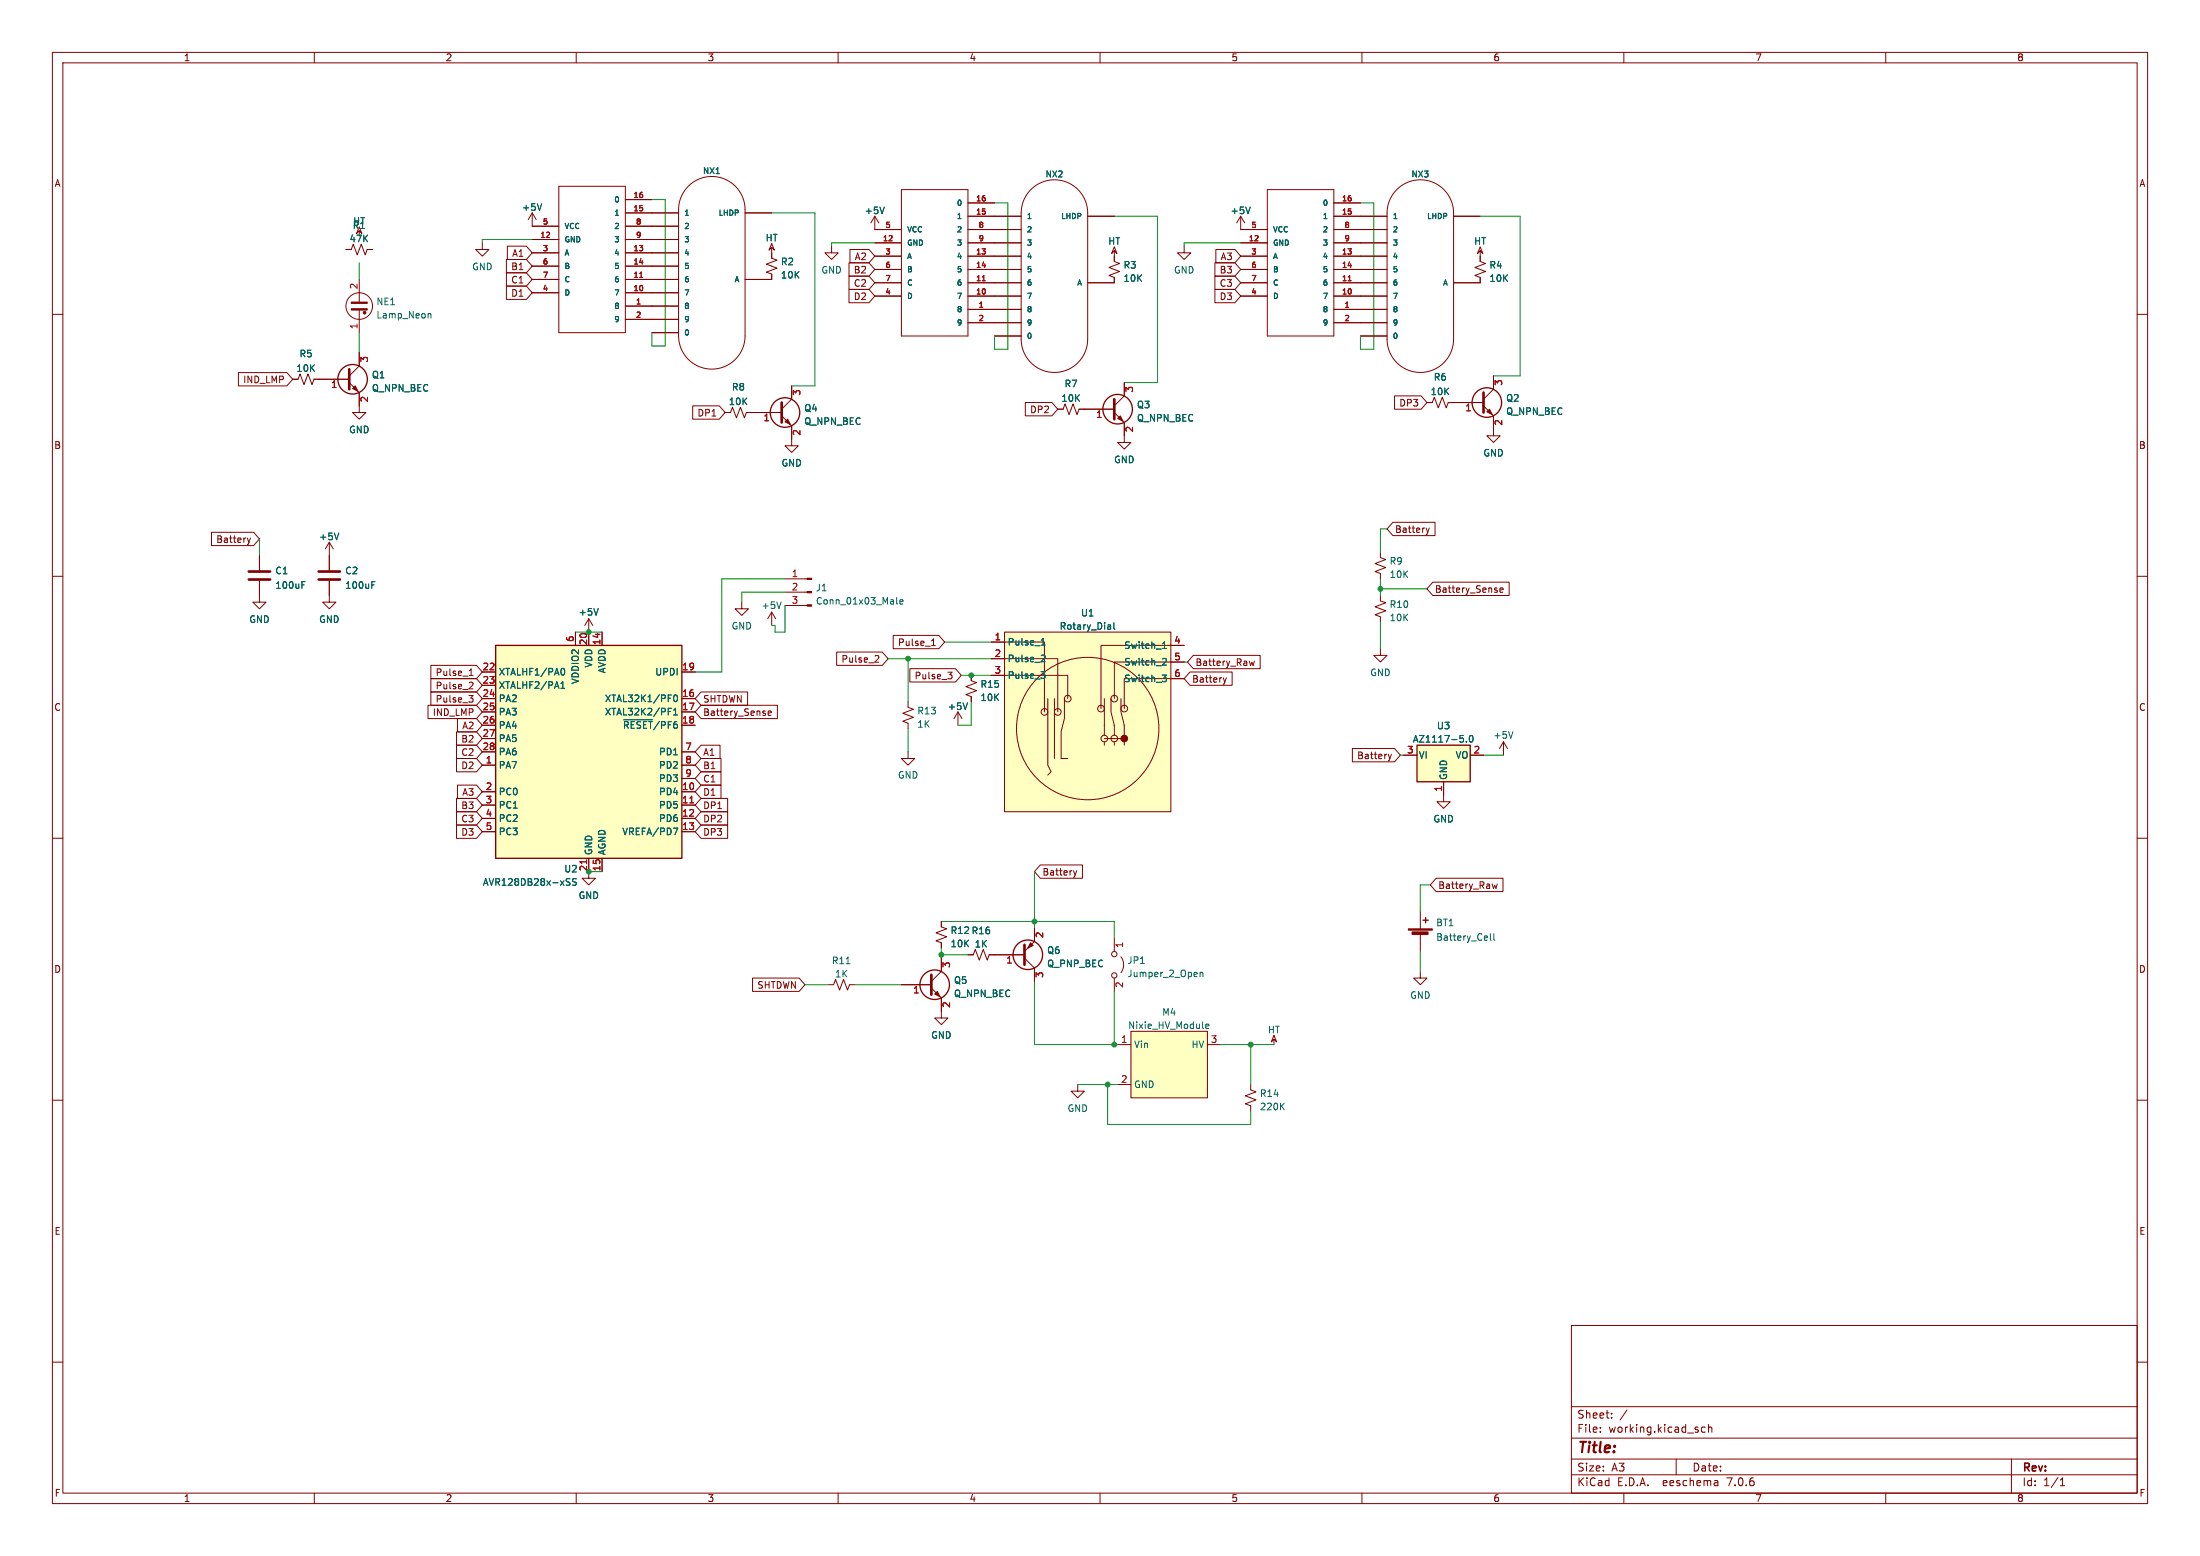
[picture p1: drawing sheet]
<svg xmlns="http://www.w3.org/2000/svg" width="420mm" height="297mm" viewBox="0 0 420 297" stroke-linecap="round" stroke-linejoin="round" font-family="sans-serif">
<g fill="none" stroke="#840000" stroke-width=".19">
<path d="M10 10h400v277h-400zM12 12h396v273h-396zM60 10v2M110 10v2M160 10v2M210 10v2M260 10v2M310 10v2M360 10v2M106.7 35.6h12.7v27.9h-12.7zM119.4 38.1h5.1M131.4 35.5a6.4 6.4 0 0 1 6.9-1.3 6.4 6.4 0 0 1 3.9 5.8v24.1a6.4 6.4 0 0 1-6.3 6.4 6.4 6.4 0 0 1-6.4-6.4v-24.1a6.4 6.4 0 0 1 1.9-4.5z"/>
<path d="M172.1 36.2h12.7v27.9h-12.7zM184.8 38.7h5.1M196.8 36.2a6.4 6.4 0 0 1 6.9-1.4 6.4 6.4 0 0 1 3.9 5.8v24.2a6.4 6.4 0 0 1-6.3 6.3 6.4 6.4 0 0 1-6.4-6.3v-24.2a6.4 6.4 0 0 1 1.9-4.4zM241.9 36.2h12.7v27.9h-12.7zM254.6 38.7h5.1M266.7 36.2a6.4 6.4 0 0 1 6.9-1.4 6.4 6.4 0 0 1 3.9 5.8v24.2a6.4 6.4 0 0 1-6.4 6.3 6.4 6.4 0 0 1-6.3-6.3v-24.2a6.3 6.3 0 0 1 1.9-4.4zM10 60h2M66 47.6h1.1l.3-1 .8 2 .8-2 .7 2 .4-1h1M68.6 44.1v1M68.6 43.3l.5 1.3-.5-.5-.5 .5zM68.6 53.3v4.4M68.6 59.2v4.3"/>
<path d="M92.1 46.4v1.2h1.2l-1.2 1.3-1.3-1.3h1.3M96.7 49.5h3.8l1.1 1.3-1.1 1.3h-3.8zM96.7 54.6h3.8l1.1 1.3-1.1 1.3h-3.8zM96.7 52.1h3.8l1.1 1.2-1.1 1.3h-3.8zM96.9 47h3.6l1.1 1.3-1.1 1.2h-3.6zM101.6 55.9h5.1M101.6 53.3h5.1M101.6 45.7h5.1M101.6 48.3h5.1M101.6 50.8h5.1M101.6 40.6v2.6h5.1M101.6 40.6l-.8 1.3"/>
<path d="M101.6 40.6l.8 1.3M119.4 58.4h10.1M119.4 55.9h10.1M119.4 53.3h10.1M119.4 45.7h10.1M119.4 48.3h10.1M119.4 50.8h10.1M119.4 40.6h10.1M119.4 43.2h10.1M142.2 40.6h5.1M147.3 47.2v2.1l1 .4-2 .7 2 .8-2 .7 1 .4v1h-5.1M147.3 46.5l.5 1.3-.5-.6-.5 .6z"/>
<path d="M158.7 47v1.3h1.3l-1.3 1.2-1.2-1.2h1.2M162.1 55.2h3.8l1.1 1.3-1.1 1.3h-3.8zM162.1 50.2h3.8l1.1 1.2-1.1 1.3h-3.8zM162.1 52.7h3.8l1.1 1.3-1.1 1.2h-3.8zM162.3 47.6h3.6l1.1 1.3-1.1 1.3h-3.6zM167 56.5h5.1M167 54h5.1M167 46.4h5.1M167 48.9h5.1M167 51.4h5.1M167 41.3v2.5h5.1M167 41.3l-.8 1.2"/>
<path d="M167 41.3l.8 1.2M184.8 59.1h10.1M184.8 56.5h10.1M184.8 54h10.1M184.8 46.4h10.1M184.8 48.9h10.1M184.8 51.4h10.1M184.8 41.3h10.1M184.8 43.8h10.1M207.6 41.3h5.1M212.7 47.9v2l1 .4-2 .8 2 .7-2 .8 1 .4v1h-5.1M212.7 47.1l.5 1.3-.5-.5-.5 .5z"/>
<path d="M226.1 47v1.3h1.2l-1.2 1.2-1.3-1.2h1.3M231.9 55.2h3.8l1.2 1.3-1.2 1.3h-3.8zM231.9 52.7h3.8l1.2 1.3-1.2 1.2h-3.8zM231.9 50.2h3.8l1.2 1.2-1.2 1.3h-3.8zM232.1 47.6h3.6l1.2 1.3-1.2 1.3h-3.6zM236.9 56.5h5M236.9 54h5M236.9 46.4h5M236.9 48.9h5M236.9 51.4h5M236.9 41.3v2.5h5M236.9 41.3l-.8 1.2"/>
<path d="M236.9 41.3l.7 1.2M254.6 59.1h10.2M254.6 56.5h10.2M254.6 54h10.2M254.6 46.4h10.2M254.6 48.9h10.2M254.6 51.4h10.2M254.6 41.3h10.2M254.6 43.8h10.2M277.5 41.3h5.1M282.6 47.9v2l1 .4-2 .8 2 .7-2 .8 1 .4v1h-5.1M282.6 47.1l.5 1.3-.5-.5-.5 .5z"/>
<path d="M408 60h2M45.5 71.1h9.3l1.1 1.3-1.1 1.3h-9.3zM55.9 72.4h1l.4-1 .7 2 .8-2 .8 2 .3-1h6.8M66.7 73l1.9 1.9v3.8h1.2l-1.2 1.3-1.3-1.3h1.3M68.6 67.3v2.6l-1.9 1.9M119.4 61h10.1M124.5 63.5h5M132.2 77.5h5.1l1.1 1.2-1.1 1.3h-5.1zM138.4 78.7h1l.4-1 .8 2.1 .8-2.1 .7 2.1 .4-1.1h6.7M149.2 79.4l1.9 1.9v3.8h1.3l-1.3 1.3-1.2-1.3h1.2M151.1 73.7v2.5l-1.9 1.9M184.8 61.6h10.1"/>
<path d="M189.9 64.1h5M195.7 76.8h5.1l1.1 1.3-1.1 1.3h-5.1zM201.9 78.1h1l.4-1 .8 2 .8-2 .7 2 .4-1h6.7M212.7 78.7l1.9 1.9v3.9h1.3l-1.3 1.2-1.2-1.2h1.2M214.6 73v2.6l-1.9 1.9M254.6 61.6h10.2M259.7 64.1h5.1M266.2 75.6h5.1l1.1 1.2-1.1 1.3h-5.1zM272.4 76.8h1l.4-1 .8 2.1 .7-2.1 .8 2.1 .4-1.1h6.7M283.2 77.5l1.9 1.9v3.8h1.3l-1.3 1.3-1.3-1.3h1.3M285.1 71.8v2.5l-1.9 1.9M265.9 99.7h8.1v2.5h-8.1l-1.1-1.2z"/>
<path d="M10 110h2M40.4 101.6h8l1.1 1.3-1.1 1.2h-8zM47.2 102.7l.3 .8M47.5 103.5l-.2 .4M47.8 102.7l-.3 .8M49.5 110.9v4h1.3l-1.3 1.3-1.2-1.3h1.2M49.5 106v2.8M62.9 110.9v4h1.2l-1.2 1.3-1.3-1.3h1.3M62.9 103.5v5.3M62.9 103.5l-.8 1.3M62.9 103.5l.7 1.3M112.4 118.1l.8 1.3"/>
<path d="M112.4 118.1v5.1M112.4 118.1l-.8 1.3M141.6 114.9v1.3h-1.3l1.3 1.3 1.3-1.3h-1.3M147.3 116.8l.8 1.3M147.3 116.8v2.6M147.3 116.8l-.7 1.3M149.9 115.6h4.2M149.9 113h4.2M149.9 110.5h4.2M263.5 105.4v1l1 .4-2 .8 2 .7-2 .8 1 .4v1M263.5 113.7v1l1 .4-2 .7 2 .8-2 .7 1 .4v1M272.2 100.8l.4 .8"/>
<path d="M272.6 101.6l-.2 .4M272.9 100.8l-.3 .8M273.5 111.1h14.6v2.6h-14.6l-1.1-1.3zM286.3 112.6l.6-.1v-.2l-.4-.1-.2 .2 .1 .6h.5M408 110h2M81.7 134.6h9.3l1.1 1.3-1.1 1.3h-9.3zM82.3 129.5h8.7l1.1 1.3-1.1 1.3h-8.7zM82.3 127h8.7l1.1 1.3-1.1 1.2h-8.7zM82.3 132.1h8.7l1.1 1.3-1.1 1.2h-8.7zM87.2 139.7h3.8l1.1 1.3-1.1 1.2h-3.8zM87.3 137.2h3.7l1.1 1.2-1.1 1.3h-3.7zM89.5 132.8h.8l-.4 .4 .3 .2 .1 .4-.2 .2h-.4"/>
<path d="M89.6 128.9h.7M89.7 128l.2-.3v1.2M89.8 130.2l.4 .1 .1 .3-.8 .9h.8M92.1 133.4h2.5M92.1 135.9h2.5M92.1 138.4h2.5M92.1 128.3h2.5M92.1 130.8h2.5M109.9 120.7v2.5M114.9 120.7v2.5M130.2 133.4h2.5M130.2 135.9h2.5"/>
<path d="M130.2 138.4h2.5M130.2 128.3h2.5M133.8 132.1h8.9v2.5h-8.9l-1.1-1.2zM133.8 134.6h14.6v2.6h-14.6l-1.1-1.3zM146.6 136.1l.6-.1v-.2l-.4-.1-.2 .2 .1 .6h.5M159.7 124.5h8.7l1.1 1.2-1.1 1.3h-8.7zM167.2 125.1l.5 .1 .1 .3-.8 .9h.8M170.5 121.3h8.7l1.1 1.3-1.1 1.2h-8.7zM173.4 134v1l1 .4-2.1 .7 2.1 .8-2.1 .8 1.1 .3v1.1M173.7 127.6h8.7l1.1 1.3-1.1 1.3h-8.7zM177.8 123.2h.8M178 122.3l.2-.3v1.2"/>
<path d="M181 128.3h.7l-.4 .5 .4 .1v.4l-.2 .3h-.4M182.9 135.9l-.8 1.3M182.9 135.9v2.5M182.9 135.9l.7 1.3M185.4 128.9v1l1 .4-2 .8 2 .7-2 .8 1 .4v1M189.2 122.6h10.2v13.3M189.2 125.7h12.7v10.2M189.2 128.9h14.6v4.5M191.8 120.7h31.7v34.2h-31.7zM200 133.4v12.7l.7 1.2-.7 .7M201.3 133.4v11.4M203.2 133.4v3.8l-.6 2.5v5.1h1.2"/>
<path d="M210.8 133.4v6.9M212.1 133.4v2.5l.6 2.5v1.9M214 133.4v2.5l.6 2.5v3.8M226.1 123.2h-15.9v12.1M226.1 129.5h-11.5v5.8M226.1 126.4h-13.4v7M227.2 128.3h8v2.5h-8l-1.1-1.3zM227.8 125.1h12.8v2.5h-12.8l-1.1-1.2zM233.5 129.4l.3 .8M233.8 130.2l-.2 .4M234.1 129.4l-.3 .8M239.5 126.2l-.3 .8-.2-.6-.3 .6"/>
<path d="M263.5 123.8v1.3h1.3l-1.3 1.3-1.2-1.3h1.2M10 160h2M87.2 154.9h3.8l1.1 1.3-1.1 1.3h-3.8zM87.2 152.4h3.8l1.1 1.3-1.1 1.2h-3.8zM87.2 142.2h3.8l1.1 1.3-1.1 1.3h-3.8zM87.2 157.5h3.8l1.1 1.3-1.1 1.2h-3.8zM87.2 144.8h3.8l1.1 1.3-1.1 1.2h-3.8zM87.3 149.9h3.7l1.1 1.2-1.1 1.3h-3.7zM92.1 141h2.5M92.1 146.1h2.5M92.1 151.1h2.5M92.1 153.7h2.5"/>
<path d="M92.1 156.2h2.5M92.1 158.8h2.5M92.1 143.5h2.5M130.2 146.1h2.5M130.2 151.1h2.5M130.2 153.7h2.5M130.2 156.2h2.5M130.2 158.8h2.5M130.2 143.5h2.5M130.2 148.6h2.5M133.8 154.9h5.1v2.6h-5.1l-1.1-1.3zM133.8 152.4h5.1v2.5h-5.1l-1.1-1.2z"/>
<path d="M133.8 157.5h5.1v2.5h-5.1l-1.1-1.2zM133.8 149.9h3.8v2.5h-3.8l-1.1-1.3zM133.8 144.8h3.8v2.5h-3.8l-1.1-1.2zM133.8 142.2h3.7v2.6h-3.7l-1.1-1.3zM133.8 147.3h3.8v2.6h-3.8l-1.1-1.3zM173.4 143.5v1.3h1.2l-1.2 1.3-1.3-1.3h1.3M210.8 141.6v.6M210.8 141h3.8M212.7 141.6v.6M258.2 142.9h8l1.1 1.2-1.1 1.3h-8zM265 144l.3 .8M265.3 144.8l-.2 .4"/>
<path d="M265.6 144l-.3 .8M268 144.1h2.5M275.6 149.2v3.8h1.3l-1.3 1.3-1.3-1.3h1.3M280.7 144.1h2.5M287 141.6l-.7 1.3M287 141.6v2.5M287 141.6l.8 1.3M408 160h2M112.4 163.8v3.8h-1.3l1.3 1.3 1.3-1.3h-1.3M114.9 163.8v2.6M179.7 175.9v1l1 .4-2 .8 2 .7-2 .8 1 .4v1M197.5 177.2v2.5l-1.9 1.9"/>
<path d="M198.6 165.1h8v2.5h-8l-1.1-1.2zM204.9 166.2l.3 .8M205.2 167l-.1 .4M205.5 166.2l-.3 .8M212.7 179.1v2.5M271.1 174v3.3M271.1 178.3v3.3M274.2 167.6h12.7v2.6h-12.7l-1.2-1.3zM285.8 168.7l-.2 .9-.3-.6-.2 .6M143.7 186.7h8.9l1.1 1.3-1.1 1.2h-8.9zM158.1 188h1l.4-1.1 .8 2.1 .7-2.1 .8 2.1 .4-1h1M172.1 188h5.7"/>
<path d="M177.8 188.6l1.9 1.9v3.8h1.3l-1.3 1.3-1.3-1.3h1.3M179.7 182.9v2.5l-1.9 1.9M184.8 182.2h1l.4-1 .7 2.1 .8-2.1 .8 2.1 .3-1.1h6.8M195.6 182.9l1.9 1.9v2.5M212.7 186.7v2.5M213.4 199.4h2.5M214 182.6a2.54 2.54 0 0 1 0 3.1M215.9 196.9h14.6v12.7h-14.6zM230.5 199.4h2.5M243.2 198.4v1M243.2 197.6l.5 1.3-.5-.5-.5 .5zM271.1 185.4v1.3h1.3l-1.3 1.3-1.2-1.3h1.2"/>
<path d="M10 210h2M205.7 207v1.3h1.3l-1.3 1.3-1.2-1.3h1.2M213.4 207h2.5M238.8 207v1l1 .4-2.1 .8 2.1 .7-2.1 .8 1.1 .4v1M408 210h2M10 260h2M300 253h108v32h-108zM408 260h2M300 278.5h108M300 274.5h108M300 268.5h108M305.5 273.2v.2"/>
<path d="M305.5 272.5v.1M307.7 270.5v.2M307.7 269.8v.1M310.6 269.1l-1.3 1.9M320 278.5v3M325.5 272.5l-.4-.1-.3 .3 .1 .6h.6M326.2 272.5l.2-.1 .3 .1 .1 .9M326.2 271.9v1.5M384 278.5v6.5M60 285v2M110 285v2M160 285v2"/>
<path d="M210 285v2M260 285v2M300 281.5h108M310 285v2M327.9 282.7v.9M327.9 283.5l-.1 .1M327.9 282.9l-.1 .1M360 285v2M393.3 283.6h.9M393.3 282.5l.4-.4v1.5"/>
<circle cx="68.6" cy="58.4" r="2.54"/>
<circle cx="199.4" cy="135.9" r=".63"/>
<circle cx="201.9" cy="135.9" r=".63"/>
<circle cx="203.8" cy="133.3" r=".63"/>
<circle cx="207.6" cy="139.1" r="13.6"/>
<circle cx="210.2" cy="135.3" r=".63"/>
<circle cx="212.7" cy="133.3" r=".63"/>
<circle cx="214.6" cy="135.3" r=".63"/>
<circle cx="210.8" cy="141" r=".63"/>
<circle cx="212.7" cy="141" r=".63"/>
<circle cx="212.7" cy="182.1" r=".51"/>
<circle cx="212.7" cy="186.2" r=".51"/>
</g>
<path d="M122.1 53h.6M187.5 53.6h.6M257.4 53.6h.5M131.7 153.3h.7M112 164.1v.8" fill="none" stroke="#a90000" stroke-width=".19"/>
<g fill="none" stroke="#006464" stroke-width=".19">
<path d="M103.4 38.9l-.4 1.3M168.8 39.5l-.4 1.3M238.7 39.5l-.5 1.3M81.8 59.9h.4l.1 .8M57.6 111.6h.5M57.6 111h.6M64.7 101.8l-.4 1.2M71 111.6h.4M71 111h.6M114.2 116.1l-.4 1.3M149.1 114.9l-.4 1.2M171.2 114v1.1l.2 .2"/>
<path d="M171.8 114.9l.6-.1-.1-.3h-.3l-.2 .1v.7h.5M211.8 119.3l.2 .2v.6M212 119.6h-.1M212.6 118.8v1.1l.2 .2M107.1 131.4h.7M107.1 130.5l.3-.4v1.3M107.3 127.6h.1a.68 .68 0 0 1 .4 .6 .68 .68 0 0 1-.4 .6h-.1M119.1 137.4h5.4M127.6 135.8h.4M127.6 135.2h.6M128.6 136.5h.7M128.6 135.6l.4-.4v1.3"/>
<path d="M128.7 132.8l.2-.1a.68 .68 0 0 1 .4 .6 .68 .68 0 0 1-.4 .6l-.3-.5zM184.7 134.2l-.4 1.2M198.7 128.2h.8l-.4 .5 .4 .1v.4l-.2 .3h-.4M198.8 123.1h.7M198.9 122.2l.3-.3v1.2M199 125l.4 .1 .1 .3-.8 .9h.8M212 120.1h-.1M221.9 128.8h.8l-.5 .5 .4 .2 .1 .4-.3 .2h-.3M221.9 123.8h.8M221.9 122.9l.4-.4v1.3M222.1 125.7h.4l.2 .3-.8 .9h.8M288.8 139.6l-.4 1.3"/>
<path d="M128.5 158.1h.9l-.6 1.2M279.9 141.5v.2M280.6 140.5l.2-.1a.68 .68 0 0 1 .4 .6 .68 .68 0 0 1-.4 .7l-.3-.5zM108.3 168.3l.4 .1 .1 .3-.2 .3h-.3M108.3 167.7l.5 .1M110 167.8l-.5-.1-.2 .2 .1 .4 .6 .2v.4l-.2 .1-.5-.1M284.5 178.2v1.1l.2 .2M285.2 178.2v1.1l.2 .2M161.5 184h.8M229.1 185.6v.8M229.1 185.7l.2-.1h.3v.8M230.2 195.9l.6-.1-.1-.3h-.3l-.2 .2v.6h.5"/>
<path d="M244.6 211.1l.6 .7M245.2 210.6l-.7 .7"/>
</g>
<g fill="#ffffc2" stroke="#ffffc2" stroke-width=".19">
<path d="M215.9 196.9h14.6v12.7h-14.6z"/>
<path d="M191.8 120.7h31.7v34.2h-31.7z"/>
<path d="M94.6 123.2h35.6v40.6h-35.6z"/>
<path d="M270.5 142.2h10.2v7h-10.2z"/>
</g>
<g fill="#840000" stroke="#840000" stroke-width=".19">
<path d="M154.1 115.4h.8v.3h-.8z"/>
<path d="M154.1 112.9h.8v.3h-.8z"/>
<path d="M154.1 110.4h.8v.2h-.8z"/>
<path d="M67.3 74.2l.5-.5 .5 1z"/>
<path d="M213.9 79.4l.5 1-1-.5z"/>
<path d="M178.4 189.7l.5-.5 .6 1z"/>
<path d="M268.9 177.3h4.5v.2h-4.5z"/>
<path d="M269.6 177.9h3v.5h-3z"/>
<path d="M283.8 78.6l.6-.5 .5 1z"/>
<path d="M67.1 58.9h3v.3h-3z"/>
<path d="M67.1 57.7h3v.2h-3z"/>
<path d="M196.7 180l.5 .5-1 .5z"/>
<path d="M150.4 80l.5 1-1-.5z"/>
<circle cx="214.6" cy="141" r=".63"/>
<circle cx="69.6" cy="59.7" r=".25"/>
</g>
<path d="M66.7 70.5v3.8M149.2 76.8v3.8M212.7 76.2v3.8M283.2 74.9v3.8M47.5 110.6h4.1M47.5 109.1h4.1M60.8 110.6h4.1M60.8 109.1h4.1M177.8 186.1v3.8M195.6 180.3v3.9" fill="none" stroke="#840000" stroke-width=".51"/>
<g fill="none" stroke="#840000" stroke-width=".25">
<path d="M94.6 123.2h35.6v40.6h-35.6zM270.5 142.2h10.2v7h-10.2zM271.7 175.6h1M272.2 175.1v1"/>
<circle cx="67.3" cy="72.4" r="2.82"/>
<circle cx="149.9" cy="78.7" r="2.82"/>
<circle cx="213.4" cy="78.1" r="2.82"/>
<circle cx="283.8" cy="76.8" r="2.82"/>
<circle cx="178.4" cy="188" r="2.82"/>
<circle cx="196.2" cy="182.2" r="2.82"/>
</g>
<g fill="none" stroke="#009600" stroke-width=".19">
<path d="M124.5 38.1h2.5v27.9h-2.5v-2.5M189.9 38.7h2.5v28h-2.5v-2.6M259.7 38.7h2.6v28h-2.6v-2.6M68.6 50.2v3.1M101.6 45.7h-9.5v.7M147.3 40.6h8.3v33.1h-4.5M167 46.4h-8.3v.6M212.7 41.3h8.3v31.7h-6.4M236.9 46.4h-10.8v.6M282.6 41.3h7.6v30.5h-5.1M68.6 63.5v3.8M49.5 102.9v3.1"/>
<path d="M149.9 110.5h-12.1v17.8h-5.1M149.9 115.6v5.1h-1.9v-1.3h-.7M149.9 113h-8.3v1.9M263.5 110.5v3.2M263.5 118.7v5.1M263.5 112.4h8.9M264.8 101h-1.3v4.4M109.9 120.7h5M169.5 125.7h19.7M173.4 125.7v8.3M173.4 139.1v4.4M180.3 122.6h8.9"/>
<path d="M183.5 128.9h5.7M185.4 134v4.4h-2.5M226.1 126.4h.6M267.3 144.1h.7M283.2 144.1h3.8M112.4 166.4h2.5M179.7 175.9h33v3.2M197.5 166.4v10.8M273 168.9h-1.9v5.1M153.7 188h4.4M163.2 188h8.9M179.7 182.2h5.1"/>
<path d="M179.7 181v1.9M197.5 187.3v12.1h15.9M212.7 189.2v10.2M233 199.4h10.2M238.8 199.4v7.6M271.1 181.6v3.8M205.7 207h7.7M211.5 207v7.6h27.3v-2.5"/>
</g>
<g fill="#009600" stroke="#009600" stroke-width=".19">
<circle cx="185.4" cy="128.9" r=".46"/>
<circle cx="173.4" cy="125.7" r=".46"/>
<circle cx="179.7" cy="182.2" r=".46"/>
<circle cx="263.5" cy="112.4" r=".46"/>
<circle cx="212.7" cy="199.4" r=".46"/>
<circle cx="211.5" cy="207" r=".46"/>
<circle cx="197.5" cy="175.9" r=".46"/>
<circle cx="238.8" cy="199.4" r=".46"/>
<circle cx="112.4" cy="120.7" r=".46"/>
<circle cx="112.4" cy="166.4" r=".46"/>
</g>
<text font-size="2.8" fill="#840000" x="301" y="277.9">Title:</text>
<g font-size="2.1" fill="#840000">
<text x="301" y="273.7">File:</text>
<text x="301" y="271">Sheet:</text>
<text x="307.1" y="273.7">working.kicad_sch</text>
<text x="301" y="281.1">Size:</text>
<text x="307.6" y="281.1">A3</text>
<text x="323" y="281.1">Date:</text>
<text x="386" y="281.3">Rev:</text>
<text x="301" y="283.9">KiCad</text>
<text x="308.7" y="283.9">E.D.A.</text>
<text x="317.6" y="283.9">eeschema</text>
<text x="330" y="283.9">7.0.6</text>
<text x="386" y="283.9">Id:</text>
<text x="390.1" y="283.9">1/1</text>
</g>
<g font-size="1.8" fill="#840000">
<text x="35" y="11.9">1</text>
<text x="85" y="11.9">2</text>
<text x="135" y="11.9">3</text>
<text x="185" y="11.9">4</text>
<text x="235" y="11.9">5</text>
<text x="285" y="11.9">6</text>
<text x="335" y="11.9">7</text>
<text x="385" y="11.9">8</text>
<text x="10.3" y="35.9">A</text>
<text x="408.3" y="35.9">A</text>
<text x="97.5" y="51.8">B1</text>
<text x="97.7" y="49.2">A1</text>
<text x="162.9" y="52.4">B2</text>
<text x="163.1" y="49.8">A2</text>
<text x="232.7" y="52.4">B3</text>
<text x="232.9" y="49.8">A3</text>
<text x="97.5" y="56.8">D1</text>
<text x="97.5" y="54.3">C1</text>
<text x="162.9" y="57.5">D2</text>
<text x="162.9" y="54.9">C2</text>
<text x="232.7" y="57.5">D3</text>
<text x="232.7" y="54.9">C3</text>
<text x="46.3" y="73.3">IND_LMP</text>
<text x="267" y="77.8">DP3</text>
<text x="133" y="79.7">DP1</text>
<text x="196.5" y="79.1">DP2</text>
<text x="10.3" y="85.9">B</text>
<text x="408.2" y="85.9">B</text>
<text x="266.2" y="101.9">Battery</text>
<text x="41.2" y="103.8">Battery</text>
<text x="273.8" y="113.3">Battery_Sense</text>
<text x="171.3" y="123.5">Pulse_1</text>
<text x="83.1" y="131.8">Pulse_2</text>
<text x="83.1" y="129.2">Pulse_1</text>
<text x="160.5" y="126.7">Pulse_2</text>
<text x="174.5" y="129.9">Pulse_3</text>
<text x="227.5" y="130.5">Battery</text>
<text x="228.1" y="127.3">Battery_Raw</text>
<text x="10.3" y="135.9">C</text>
<text x="82.5" y="136.8">IND_LMP</text>
<text x="83.1" y="134.3">Pulse_3</text>
<text x="134.1" y="134.3">SHTDWN</text>
<text x="134.1" y="136.8">Battery_Sense</text>
<text x="408.2" y="135.9">C</text>
<text x="88" y="141.9">B2</text>
<text x="88.1" y="139.4">A2</text>
<text x="88" y="144.5">C2</text>
<text x="88" y="147">D2</text>
<text x="134.1" y="147">B1</text>
<text x="134.1" y="144.5">A1</text>
<text x="134.1" y="149.5">C1</text>
<text x="259" y="145.1">Battery</text>
<text x="88" y="154.6">B3</text>
<text x="88.1" y="152.1">A3</text>
<text x="134.1" y="154.6">DP1</text>
<text x="134.1" y="152.1">D1</text>
<text x="88" y="157.2">C3</text>
<text x="88" y="159.7">D3</text>
<text x="134.1" y="157.2">DP2</text>
<text x="134.1" y="159.7">DP3</text>
<text x="198.9" y="167.3">Battery</text>
<text x="274.5" y="169.9">Battery_Raw</text>
<text x="10.3" y="185.9">D</text>
<text x="408.2" y="185.9">D</text>
<text x="144.5" y="188.9">SHTDWN</text>
<text x="10.3" y="235.9">E</text>
<text x="408.3" y="235.9">E</text>
<text x="10.3" y="285.9">F</text>
<text x="35" y="286.9">1</text>
<text x="85" y="286.9">2</text>
<text x="135" y="286.9">3</text>
<text x="185" y="286.9">4</text>
<text x="235" y="286.9">5</text>
<text x="285" y="286.9">6</text>
<text x="335" y="286.9">7</text>
<text x="385" y="286.9">8</text>
<text x="408.3" y="285.9">F</text>
</g>
<g font-size="1.8" fill="#006464">
<text x="99.6" y="40.4">+5V</text>
<text x="165" y="41.1">+5V</text>
<text x="234.8" y="41.1">+5V</text>
<text x="66.6" y="46.4">47K</text>
<text x="67.2" y="43.9">R1</text>
<text x="67.3" y="43.1">HT</text>
<text x="146.1" y="46.3">HT</text>
<text x="211.5" y="46.9">HT</text>
<text x="281.3" y="46.9">HT</text>
<text x="90" y="51.8">GND</text>
<text x="149" y="50.8">R2</text>
<text x="149" y="53.4">10K</text>
<text x="156.7" y="52.4">GND</text>
<text x="214.4" y="51.5">R3</text>
<text x="224" y="52.4">GND</text>
<text x="284.2" y="51.5">R4</text>
<text x="71.8" y="58.4">NE1</text>
<text x="214.4" y="54">10K</text>
<text x="284.2" y="54">10K</text>
<text x="71.8" y="61">Lamp_Neon</text>
<text x="56.5" y="71.2">10K</text>
<text x="57.1" y="68.4">R5</text>
<text x="70.9" y="75">Q_NPN_BEC</text>
<text x="70.9" y="72.4">Q1</text>
<text x="139" y="77.5">10K</text>
<text x="139.6" y="74.7">R8</text>
<text x="202.5" y="76.9">10K</text>
<text x="203.1" y="74.1">R7</text>
<text x="273" y="75.6">10K</text>
<text x="273.6" y="72.8">R6</text>
<text x="287.4" y="76.9">Q2</text>
<text x="66.5" y="82.9">GND</text>
<text x="153.5" y="81.3">Q_NPN_BEC</text>
<text x="153.5" y="78.8">Q4</text>
<text x="217" y="80.7">Q_NPN_BEC</text>
<text x="217" y="78.1">Q3</text>
<text x="287.4" y="79.4">Q_NPN_BEC</text>
<text x="149.1" y="89.2">GND</text>
<text x="212.6" y="88.6">GND</text>
<text x="283.1" y="87.3">GND</text>
<text x="60.8" y="103.3">+5V</text>
<text x="265.2" y="108">R9</text>
<text x="52.5" y="109.8">C1</text>
<text x="52.5" y="112.6">100uF</text>
<text x="65.8" y="109.8">C2</text>
<text x="65.8" y="112.6">100uF</text>
<text x="155.7" y="113.1">J1</text>
<text x="265.2" y="110.5">10K</text>
<text x="47.5" y="119.1">GND</text>
<text x="60.8" y="119.1">GND</text>
<text x="110.4" y="117.7">+5V</text>
<text x="145.3" y="116.4">+5V</text>
<text x="155.7" y="115.6">Conn_01x03_Male</text>
<text x="206.3" y="117.9">U1</text>
<text x="265.2" y="116.2">R10</text>
<text x="265.2" y="118.8">10K</text>
<text x="139.6" y="120.4">GND</text>
<text x="192.3" y="123.4">Pulse_1</text>
<text x="202.2" y="120.4">Rotary_Dial</text>
<text x="214.5" y="124.1">Switch_1</text>
<text x="95.1" y="129.1">XTALHF1/PA0</text>
<text x="95.1" y="131.7">XTALHF2/PA1</text>
<text x="110.7" y="130.7" transform="rotate(-90 110.7 130.7)">VDDIO2</text>
<text x="113.3" y="127.5" transform="rotate(-90 113.3 127.5)">VDD</text>
<text x="115.8" y="128.6" transform="rotate(-90 115.8 128.6)">AVDD</text>
<text x="125" y="129.1">UPDI</text>
<text x="187.1" y="131.5">R15</text>
<text x="192.3" y="126.6">Pulse_2</text>
<text x="192.3" y="129.8">Pulse_3</text>
<text x="214.5" y="127.2">Switch_2</text>
<text x="214.5" y="130.4">Switch_3</text>
<text x="261.5" y="129.3">GND</text>
<text x="95.1" y="134.2">PA2</text>
<text x="95.1" y="136.8">PA3</text>
<text x="115.4" y="134.2">XTAL32K1/PF0</text>
<text x="115.4" y="136.8">XTAL32K2/PF1</text>
<text x="175" y="136.6">R13</text>
<text x="180.8" y="135.7">+5V</text>
<text x="187.1" y="134">10K</text>
<text x="95.1" y="139.3">PA4</text>
<text x="95.1" y="141.8">PA5</text>
<text x="118.8" y="139.3">~{RESET}/PF6</text>
<text x="175" y="139.1">1K</text>
<text x="269.6" y="141.9">AZ1117-5.0</text>
<text x="274.2" y="139.4">U3</text>
<text x="285" y="141.2">+5V</text>
<text x="95.1" y="146.9">PA7</text>
<text x="95.1" y="144.4">PA6</text>
<text x="125.7" y="144.4">PD1</text>
<text x="125.7" y="146.9">PD2</text>
<text x="125.7" y="149.5">PD3</text>
<text x="171.3" y="148.8">GND</text>
<text x="270.8" y="145">VI</text>
<text x="276.5" y="149" transform="rotate(-90 276.5 149)">GND</text>
<text x="277.8" y="145">VO</text>
<text x="95.1" y="152">PC0</text>
<text x="95.1" y="154.5">PC1</text>
<text x="125.7" y="152">PD4</text>
<text x="125.7" y="154.5">PD5</text>
<text x="95.1" y="157.1">PC2</text>
<text x="95.1" y="159.6">PC3</text>
<text x="118.7" y="159.6">VREFA/PD7</text>
<text x="125.7" y="157.1">PD6</text>
<text x="273.6" y="157.2">GND</text>
<text x="107.6" y="166.7">U2</text>
<text x="113.3" y="163.3" transform="rotate(-90 113.3 163.3)">GND</text>
<text x="115.8" y="163.3" transform="rotate(-90 115.8 163.3)">AGND</text>
<text x="92.1" y="169.3">AVR128DB28x-xSS</text>
<text x="110.4" y="171.8">GND</text>
<text x="181.4" y="178.5">R12 R16</text>
<text x="274.1" y="177">BT1</text>
<text x="274.1" y="179.8">Battery_Cell</text>
<text x="158.7" y="184.2">R11</text>
<text x="181.4" y="181">10K</text>
<text x="186" y="181.1">1K</text>
<text x="199.8" y="182.3">Q6</text>
<text x="199.8" y="184.8">Q_PNP_BEC</text>
<text x="215.1" y="184.2">JP1</text>
<text x="159.3" y="186.8">1K</text>
<text x="182" y="190.5">Q_NPN_BEC</text>
<text x="182" y="188">Q5</text>
<text x="215.1" y="186.7">Jumper_2_Open</text>
<text x="269.1" y="190.8">GND</text>
<text x="215.3" y="196.6">Nixie_HV_Module</text>
<text x="221.8" y="194.1">M4</text>
<text x="242" y="197.4">HT</text>
<text x="177.7" y="198.5">GND</text>
<text x="216.4" y="200.3">Vin</text>
<text x="227.4" y="200.3">HV</text>
<text x="216.4" y="207.9">GND</text>
<text x="240.4" y="209.6">R14</text>
<text x="203.7" y="212.4">GND</text>
<text x="240.4" y="212.1">220K</text>
</g>
<g font-size="1.8" fill="#a90000">
<text x="68.3" y="55.3" transform="rotate(-90 68.3 55.3)">2</text>
<text x="68.3" y="62.9" transform="rotate(-90 68.3 62.9)">1</text>
<text x="70.6" y="69.3" transform="rotate(-90 70.6 69.3)">3</text>
<text x="63.1" y="74.4">1</text>
<text x="70.6" y="76.9" transform="rotate(-90 70.6 76.9)">2</text>
<text x="153.1" y="75.6" transform="rotate(-90 153.1 75.6)">3</text>
<text x="216.6" y="75" transform="rotate(-90 216.6 75)">3</text>
<text x="287.1" y="73.7" transform="rotate(-90 287.1 73.7)">3</text>
<text x="145.7" y="80.7">1</text>
<text x="153.1" y="83.3" transform="rotate(-90 153.1 83.3)">2</text>
<text x="209.2" y="80.1">1</text>
<text x="216.6" y="82.6" transform="rotate(-90 216.6 82.6)">2</text>
<text x="279.6" y="78.8">1</text>
<text x="287.1" y="81.4" transform="rotate(-90 287.1 81.4)">2</text>
<text x="151.1" y="110.2">1</text>
<text x="151.1" y="112.8">2</text>
<text x="151.1" y="115.3">3</text>
<text x="109.6" y="122.6" transform="rotate(-90 109.6 122.6)">6</text>
<text x="112.1" y="123.2" transform="rotate(-90 112.1 123.2)">20</text>
<text x="114.7" y="123.2" transform="rotate(-90 114.7 123.2)">14</text>
<text x="189.8" y="122.3">1</text>
<text x="189.8" y="125.5">2</text>
<text x="224.1" y="122.9">4</text>
<text x="92" y="128">22</text>
<text x="92" y="130.6">23</text>
<text x="130.1" y="128">19</text>
<text x="189.8" y="128.7">3</text>
<text x="224.1" y="126.1">5</text>
<text x="224.1" y="129.3">6</text>
<text x="92" y="133.1">24</text>
<text x="92" y="135.6">25</text>
<text x="130.1" y="133.1">16</text>
<text x="130.1" y="135.6">17</text>
<text x="92" y="138.2">26</text>
<text x="92" y="140.7">27</text>
<text x="92" y="143.3">28</text>
<text x="130.1" y="138.2">18</text>
<text x="130.7" y="143.3">7</text>
<text x="268.5" y="143.9">3</text>
<text x="281.2" y="143.9">2</text>
<text x="92.6" y="145.8">1</text>
<text x="130.7" y="145.8">8</text>
<text x="130.7" y="148.3">9</text>
<text x="92.6" y="150.9">2</text>
<text x="92.6" y="153.4">3</text>
<text x="92.6" y="156">4</text>
<text x="130.1" y="150.9">10</text>
<text x="130.1" y="153.4">11</text>
<text x="130.1" y="156">12</text>
<text x="275.3" y="151.2" transform="rotate(-90 275.3 151.2)">1</text>
<text x="92.6" y="158.5">5</text>
<text x="130.1" y="158.5">13</text>
<text x="112.1" y="166.4" transform="rotate(-90 112.1 166.4)">21</text>
<text x="114.7" y="166.4" transform="rotate(-90 114.7 166.4)">15</text>
<text x="199.5" y="179.1" transform="rotate(-90 199.5 179.1)">2</text>
<text x="181.7" y="184.9" transform="rotate(-90 181.7 184.9)">3</text>
<text x="192" y="184.2">1</text>
<text x="214.7" y="181" transform="rotate(-90 214.7 181)">1</text>
<text x="174.2" y="189.9">1</text>
<text x="199.5" y="186.8" transform="rotate(-90 199.5 186.8)">3</text>
<text x="214.7" y="188.7" transform="rotate(-90 214.7 188.7)">2</text>
<text x="181.7" y="192.5" transform="rotate(-90 181.7 192.5)">2</text>
<text x="213.9" y="199.1">1</text>
<text x="231.1" y="199.1">3</text>
<text x="213.9" y="206.8">2</text>
</g>
<g font-size="1.6" fill="#006464">
<text x="134.1" y="33.4">NX1</text>
<text x="199.5" y="34.1">NX2</text>
<text x="269.3" y="34.1">NX3</text>
</g>
<g font-size="1.4" fill="#006464">
<text x="117.1" y="41.4">1</text>
<text x="117.1" y="38.8">0</text>
<text x="130.6" y="41.4">1</text>
<text x="137.1" y="41.4">LHDP</text>
<text x="182.5" y="39.5">0</text>
<text x="252.4" y="39.5">0</text>
<text x="107.7" y="46.5">GND</text>
<text x="107.7" y="43.9">VCC</text>
<text x="117.1" y="43.9">2</text>
<text x="117.1" y="46.5">3</text>
<text x="130.6" y="43.9">2</text>
<text x="130.6" y="46.5">3</text>
<text x="173.1" y="47.1">GND</text>
<text x="173.1" y="44.6">VCC</text>
<text x="182.5" y="42">1</text>
<text x="182.5" y="44.6">2</text>
<text x="182.5" y="47.1">3</text>
<text x="196" y="42">1</text>
<text x="196" y="44.6">2</text>
<text x="196" y="47.1">3</text>
<text x="202.5" y="42">LHDP</text>
<text x="243" y="47.1">GND</text>
<text x="243" y="44.6">VCC</text>
<text x="252.4" y="42">1</text>
<text x="252.4" y="44.6">2</text>
<text x="252.4" y="47.1">3</text>
<text x="265.8" y="42">1</text>
<text x="265.8" y="44.6">2</text>
<text x="265.8" y="47.1">3</text>
<text x="272.3" y="42">LHDP</text>
<text x="107.7" y="49">A</text>
<text x="107.7" y="51.5">B</text>
<text x="117.1" y="49">4</text>
<text x="117.1" y="51.5">5</text>
<text x="130.6" y="49">4</text>
<text x="130.6" y="51.5">5</text>
<text x="173.1" y="49.6">A</text>
<text x="173.1" y="52.2">B</text>
<text x="182.5" y="49.6">4</text>
<text x="182.5" y="52.2">5</text>
<text x="196" y="49.6">4</text>
<text x="196" y="52.2">5</text>
<text x="243" y="49.6">A</text>
<text x="243" y="52.2">B</text>
<text x="252.4" y="49.6">4</text>
<text x="252.4" y="52.2">5</text>
<text x="265.8" y="49.6">4</text>
<text x="265.8" y="52.2">5</text>
<text x="107.7" y="56.6">D</text>
<text x="107.7" y="54.1">C</text>
<text x="117.1" y="59.2">8</text>
<text x="117.1" y="56.6">7</text>
<text x="117.1" y="54.1">6</text>
<text x="130.6" y="54.1">6</text>
<text x="130.6" y="56.6">7</text>
<text x="130.6" y="59.2">8</text>
<text x="140.1" y="54.1">A</text>
<text x="173.1" y="57.3">D</text>
<text x="173.1" y="54.7">C</text>
<text x="182.5" y="59.8">8</text>
<text x="182.5" y="57.3">7</text>
<text x="182.5" y="54.7">6</text>
<text x="196" y="54.7">6</text>
<text x="196" y="57.3">7</text>
<text x="196" y="59.8">8</text>
<text x="205.5" y="54.7">A</text>
<text x="243" y="57.3">D</text>
<text x="243" y="54.7">C</text>
<text x="252.4" y="59.8">8</text>
<text x="252.4" y="57.3">7</text>
<text x="252.4" y="54.7">6</text>
<text x="265.8" y="54.7">6</text>
<text x="265.8" y="57.3">7</text>
<text x="265.8" y="59.8">8</text>
<text x="275.4" y="54.7">A</text>
<text x="117.1" y="61.7">9</text>
<text x="130.6" y="64.2">0</text>
<text x="130.6" y="61.7">9</text>
<text x="182.5" y="62.3">9</text>
<text x="196" y="64.9">0</text>
<text x="196" y="62.3">9</text>
<text x="252.4" y="62.3">9</text>
<text x="265.8" y="64.9">0</text>
<text x="265.8" y="62.3">9</text>
</g>
<g font-size="1.4" fill="#a90000">
<text x="120.8" y="40.4">15</text>
<text x="120.8" y="37.8">16</text>
<text x="186.2" y="41">15</text>
<text x="186.2" y="38.5">16</text>
<text x="256.1" y="41">15</text>
<text x="256.1" y="38.5">16</text>
<text x="103" y="45.5">12</text>
<text x="103.5" y="42.9">5</text>
<text x="121.3" y="42.9">8</text>
<text x="121.3" y="45.5">9</text>
<text x="168.5" y="46.1">12</text>
<text x="168.9" y="43.6">5</text>
<text x="186.7" y="43.6">8</text>
<text x="186.7" y="46.1">9</text>
<text x="238.3" y="46.1">12</text>
<text x="238.8" y="43.6">5</text>
<text x="256.6" y="43.6">8</text>
<text x="256.6" y="46.1">9</text>
<text x="103.5" y="48">3</text>
<text x="103.5" y="50.5">6</text>
<text x="103.5" y="53.1">7</text>
<text x="120.8" y="53.1">11</text>
<text x="120.8" y="48">13</text>
<text x="120.8" y="50.5">14</text>
<text x="168.9" y="48.6">3</text>
<text x="168.9" y="51.2">6</text>
<text x="168.9" y="53.7">7</text>
<text x="186.2" y="53.7">11</text>
<text x="186.2" y="48.6">13</text>
<text x="186.2" y="51.2">14</text>
<text x="238.8" y="48.6">3</text>
<text x="238.8" y="51.2">6</text>
<text x="238.8" y="53.7">7</text>
<text x="256.1" y="53.7">11</text>
<text x="256.1" y="48.6">13</text>
<text x="256.1" y="51.2">14</text>
<text x="103.5" y="55.6">4</text>
<text x="120.8" y="55.6">10</text>
<text x="121.3" y="58.2">1</text>
<text x="168.9" y="56.3">4</text>
<text x="186.2" y="56.3">10</text>
<text x="186.7" y="58.8">1</text>
<text x="238.8" y="56.3">4</text>
<text x="256.1" y="56.3">10</text>
<text x="256.6" y="58.8">1</text>
<text x="121.3" y="60.7">2</text>
<text x="186.7" y="61.3">2</text>
<text x="256.6" y="61.3">2</text>
</g>
</svg>
